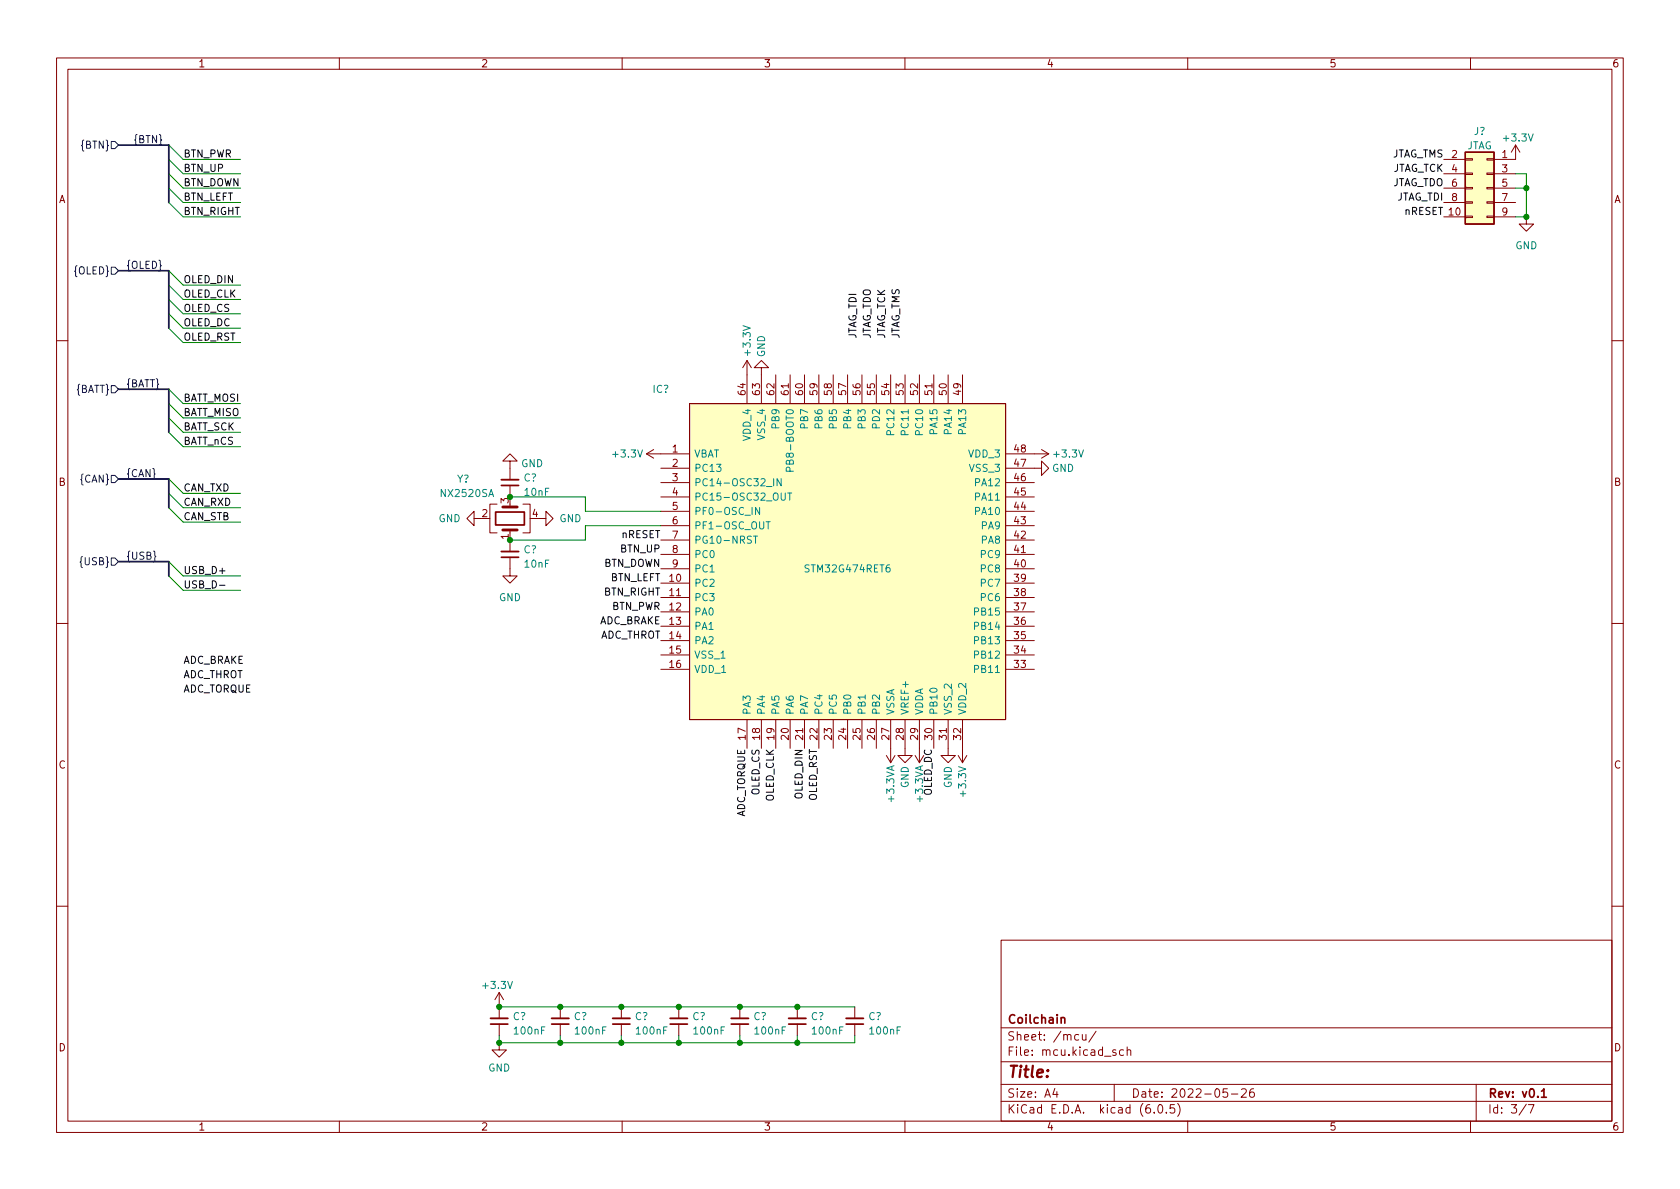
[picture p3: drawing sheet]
<svg xmlns="http://www.w3.org/2000/svg" width="297mm" height="210mm" viewBox="0 0 297 210" stroke-linecap="round" stroke-linejoin="round" font-family="sans-serif">
<g fill="none" stroke="#840000" stroke-width=".18">
<path d="M10 10.2h277v190.1h-277zM12 12.2h273v186.1h-273zM60 10.2v2M110 10.2v2M160 10.2v2M210 10.2v2M260 10.2v2M255.3 28.2h3.8M255.3 38.3h3.8M255.3 30.7h3.8M255.3 33.3h3.8M255.3 35.8h3.8"/>
<path d="M259.1 38.2h1.2v.3h-1.2zM259.1 35.7h1.2v.2h-1.2zM259.1 33.1h1.2v.3h-1.2zM259.1 30.6h1.2v.3h-1.2zM259.1 28.1h1.2v.2h-1.2zM262.9 38.2h1.3v.3h-1.3zM262.9 35.7h1.3v.2h-1.3zM262.9 33.1h1.3v.3h-1.3zM262.9 30.6h1.3v.3h-1.3zM262.9 28.1h1.3v.2h-1.3zM264.2 38.3h3.8M264.2 30.7h3.8"/>
<path d="M264.2 33.3h3.8M264.2 35.8h3.8M268 25.6l.7 1.3M268 25.6v2.6h-3.8M268 25.6l-.8 1.3M269.9 38.3v1.3h-1.3l1.3 1.3 1.2-1.3h-1.2M10 60.2h2M115.6 79.5l-1.3 .8M121.9 71.4h55.9v55.8h-55.9zM132.1 63.7v7.7M132.1 63.7l-.8 1.3M132.1 63.7l.7 1.3"/>
<path d="M134.6 65h1.3l-1.3-1.3-1.3 1.3h1.3v6.4M137.2 66.3v5.1M139.7 66.3v5.1M142.2 66.3v5.1M144.8 66.3v5.1M147.3 66.3v5.1M149.9 66.3v5.1M152.4 66.3v5.1M154.9 66.3v5.1M157.5 66.3v5.1M160 66.3v5.1M162.6 66.3v5.1"/>
<path d="M165.1 66.3v5.1M167.6 66.3v5.1M170.2 66.3v5.1M184.1 79.5l1.3 .8M285 60.2h2M83.8 91.7v-1.3l-1.3 1.3 1.3 1.3v-1.3h1.3M87.9 89.1h-1.3v5.1h1.3M90.2 81.5h1.2l-1.2-1.2-1.3 1.2h1.3v3.3M90.2 98.5v3.3h1.2l-1.2 1.3-1.3-1.3h1.3M90.2 85.8v2.1M90.2 89.1v.6M90.2 93.7v.5"/>
<path d="M90.2 95.5v2M92.5 89.1h1.2v5.1h-1.2M95.2 91.7h1.3v-1.3l1.3 1.3-1.3 1.3v-1.3M114.3 80.3h7.6M114.3 80.3l1.3 .7M116.8 82.8h5.1M116.8 85.3h5.1M116.8 87.9h5.1M116.8 98h5.1M116.8 95.5h5.1M116.8 93h5.1M116.8 90.4h5.1"/>
<path d="M177.8 82.8h6.3v-1.3l1.3 1.3-1.3 1.3v-1.3M177.8 80.3h7.6M177.8 85.3h5.1M177.8 87.9h5.1M177.8 98h5.1M177.8 95.5h5.1M177.8 93h5.1M177.8 90.4h5.1M185.4 80.3l-1.3 .7M10 110.2h2M116.8 103.1h5.1M116.8 105.7h5.1"/>
<path d="M116.8 108.2h5.1M116.8 110.7h5.1M116.8 113.3h5.1M116.8 115.8h5.1M116.8 118.4h5.1M116.8 100.6h5.1M177.8 103.1h5.1M177.8 105.7h5.1M177.8 108.2h5.1M177.8 110.7h5.1M177.8 113.3h5.1M177.8 115.8h5.1"/>
<path d="M177.8 118.4h5.1M177.8 100.6h5.1M285 110.2h2M132.1 127.2v5.1M134.6 127.2v5.1M137.2 127.2v5.1M139.7 127.2v5.1M142.2 127.2v5.1M144.8 127.2v5.1M147.3 127.2v5.1M149.9 127.2v5.1M152.4 127.2v5.1"/>
<path d="M154.9 127.2v5.1M156.7 133.6l.8 1.3M157.5 127.2v7.7M158.2 133.6l-.7 1.3M160 127.2v6.4h1.3l-1.3 1.3-1.3-1.3h1.3M161.8 133.6l.8 1.3M162.6 127.2v7.7M163.3 133.6l-.7 1.3M165.1 127.2v5.1M167.6 127.2v6.4h1.3l-1.3 1.3-1.2-1.3h1.2M169.4 133.6l.8 1.3M170.2 127.2v7.7"/>
<path d="M170.9 133.6l-.7 1.3M10 160.2h2M88.3 175.5l-.8 1.3M88.3 175.5v4.6M88.3 175.5l.7 1.3M99.1 178v2.1M109.9 178v2.1M120 178v2.1M130.8 178v2.1M141 178v2.1M151.1 178v2.1M177 166.3h108v32h-108z"/>
<path d="M285 160.2h2M60 198.3v2M88.3 184.4v1.3h1.2l-1.2 1.2-1.3-1.2h1.3M88.3 181.1v2M99.1 181.1v2M109.9 181.1v2M110 198.3v2M120 181.1v2M130.8 181.1v2M141 181.1v2M151.1 181.1v2M160 198.3v2"/>
<path d="M177 194.8h108M177 191.8h108M177 187.8h108M177 181.8h108M186.5 192.5l-.4 1h1M186.9 193v1M190.7 183l-.4-.1-.3 .3v.4l.1 .3h.6M191.4 182.9v1h.4l.2-.1M192 182.9v1M193.8 182.4l-1.3 1.9M197 191.8v3M197.3 185.7l-.4-.1-.2 .2 .1 .3 .5 .1v.4h-.6"/>
<path d="M198.6 185.7l-.4-.1-.3 .3v.4l.2 .3h.5M199.3 185.8l.2-.2 .4 .1v.9M199.3 185.1v1.5M204.1 196.7v.1M204.9 195.4l.2-.1a.81 .81 0 0 1 .6 .7 .81 .81 0 0 1-.3 .8h-.2a.81 .81 0 0 1-.6-.6 .81 .81 0 0 1 .3-.8zM206.2 196.7v.1M207.6 195.3h-.7v.7l.2-.1 .5 .1 .1 .2-.1 .5-.2 .1-.5-.1M208.2 195.1a1.72 1.72 0 0 1 0 2.3M210 198.3v2M217 192.5h-.7l-.1 .7 .2-.1 .5 .1 .2 .2-.1 .5-.2 .1-.6-.1M217.7 193.5h1.2M219.5 192.7l.6-.2 .2 .2 .1 .3-1 1h1"/>
<path d="M221.6 192.5a.59 .59 0 0 0-.7 .7v.5l.2 .3h.4l.2-.1 .1-.5-.2-.2-.4-.1-.3 .3M260 198.3v2M261 191.8v6.5M269.9 195.3l-1.3 1.9M270.2 195.3h1l-.6 1.5"/>
</g>
<g fill="none" stroke="#840000" stroke-width=".3">
<path d="M87.6 90.5h5.1v2.3h-5.1zM88.6 85.8h3.1M88.6 98.5h3.1M86.7 181.1h3.1M97.5 181.1h3.1M108.3 181.1h3.1M118.5 181.1h3M129.3 181.1h3M139.4 181.1h3.1M149.6 181.1h3.1M187.6 180.1l.2-.2 .4 .1 .1 .9M272.6 193l.4-.5v1.5"/>
<path d="M272.6 194h.8"/>
</g>
<path d="M88.6 84.8h3.1M88.6 97.5h3.1M86.7 180.1h3.1M97.5 180.1h3.1M108.3 180.1h3.1M118.5 180.1h3M129.3 180.1h3M139.4 180.1h3.1M149.6 180.1h3.1" fill="none" stroke="#840000" stroke-width=".33"/>
<g fill="#ffffc2" stroke="#ffffc2" stroke-width=".18">
<path d="M259.1 26.9h5.1v12.7h-5.1z"/>
<path d="M121.9 71.4h55.9v55.8h-55.9z"/>
</g>
<path d="M259.1 26.9h5.1v12.7h-5.1z" fill="none" stroke="#840000" stroke-width=".25"/>
<path d="M133.2 94.8h.7M133.6 94.8v1.3M134.3 89.7v1.3l-.7-1.3v1.3M135.5 92.3h.7M135.8 92.3v1.2M136.8 84.6v1.3M138.1 84.6v1.3l-.7-1.3v1.3M138.1 87.2v1l.3 .3 .3-.1 .1-.2v-1M139.3 87.2h.7M139.6 87.2v1.3M139.7 83.3l-.1-.6-.2-.1-.3 .1-.1 .6h1.3" fill="none" stroke="#008484" stroke-width=".18"/>
<path d="M88.9 93.7h2.5M88.9 89.7h2.5" fill="none" stroke="#840000" stroke-width=".51"/>
<path d="M19.7 25h.6l.7 .6-.7 .7h-.6zM19.7 47.2h.6l.7 .7-.7 .6h-.6zM19.7 68.2h.6l.7 .6-.7 .7h-.6zM19.7 84.1h.6l.7 .6-.7 .6h-.6zM19.7 98.7h.6l.7 .6-.7 .6h-.6z" fill="none" stroke="#000084" stroke-width=".18"/>
<path d="M38.8 103.5h1" fill="none" stroke="#000" stroke-width=".18"/>
<path d="M21 25.6h8.8v10.2M21 47.9h8.8v10.1M21 68.8h8.8v7.6M21 84.7h8.8v5.1M21 99.3h8.8v2.5" fill="none" stroke="#000084" stroke-width=".3"/>
<g fill="none" stroke="#008400" stroke-width=".18">
<path d="M29.8 28.2l2.6 2.5h10.1M29.8 30.7l2.6 2.6h10.1M29.8 35.8l2.6 2.5h10.1M29.8 25.6l2.6 2.6h10.1M29.8 33.3l2.6 2.5h10.1M268 30.7h1.9v7.6h-1.9M268 33.3h1.9M29.8 58l2.6 2.6h10.1M29.8 47.9l2.6 2.5h10.1M29.8 50.4l2.6 2.6h10.1M29.8 55.5l2.6 2.5h10.1M29.8 53l2.6 2.5h10.1"/>
<path d="M29.8 76.4l2.6 2.6h10.1M29.8 73.9l2.6 2.5h10.1M29.8 71.4l2.6 2.5h10.1M29.8 68.8l2.6 2.6h10.1M29.8 89.8l2.6 2.5h10.1M29.8 99.3l2.6 2.5h10.1M29.8 84.7l2.6 2.5h10.1M29.8 87.2l2.6 2.6h10.1M90.2 87.9h13.3v2.5h13.3M116.8 93h-13.3v2.5h-13.3M29.8 101.8l2.6 2.6h10.1M88.3 178h62.8"/>
<path d="M88.3 183.1v1.3h62.8v-1.3M99.1 183.1v1.3M109.9 183.1v1.3M120 183.1v1.3M130.8 183.1v1.3M141 183.1v1.3"/>
</g>
<g fill="#008400" stroke="#008400" stroke-width=".18">
<circle cx="90.2" cy="87.9" r=".46"/>
<circle cx="90.2" cy="95.5" r=".46"/>
<circle cx="109.9" cy="178" r=".46"/>
<circle cx="109.9" cy="184.4" r=".46"/>
<circle cx="120" cy="178" r=".46"/>
<circle cx="120" cy="184.4" r=".46"/>
<circle cx="141" cy="184.4" r=".46"/>
<circle cx="130.8" cy="178" r=".46"/>
<circle cx="130.8" cy="184.4" r=".46"/>
<circle cx="99.1" cy="178" r=".46"/>
<circle cx="99.1" cy="184.4" r=".46"/>
<circle cx="141" cy="178" r=".46"/>
<circle cx="88.3" cy="184.4" r=".46"/>
<circle cx="88.3" cy="178" r=".46"/>
<circle cx="269.9" cy="33.3" r=".46"/>
<circle cx="269.9" cy="38.3" r=".46"/>
</g>
<text font-size="2.8" fill="#840000" x="178" y="190.6">Title:</text>
<g font-size="2.1" fill="#840000">
<text x="178" y="184">Sheet: /mcu/</text>
<text x="178" y="181">Coilchain</text>
<text x="178" y="186.7">File: mcu.kicad_sch</text>
<text x="178" y="196.9">KiCad E.D.A. kicad (6.0.5)</text>
<text x="178" y="194.1">Size: A4</text>
<text x="200" y="194.1">Date: 2022-05-26</text>
<text x="263" y="194.1">Rev: v0.1</text>
<text x="263" y="196.9">Id: 3/7</text>
</g>
<g font-size="1.8" fill="#840000">
<text x="35" y="11.9">1</text>
<text x="85" y="11.9">2</text>
<text x="135" y="11.9">3</text>
<text x="185" y="11.9">4</text>
<text x="235" y="11.9">5</text>
<text x="285" y="11.9">6</text>
<text x="256.7" y="27.9">2</text>
<text x="265.6" y="27.9">1</text>
<text x="10.3" y="35.9">A</text>
<text x="256.7" y="30.5">4</text>
<text x="256.7" y="33">6</text>
<text x="256.7" y="35.6">8</text>
<text x="265.6" y="30.5">3</text>
<text x="265.6" y="33">5</text>
<text x="265.6" y="35.6">7</text>
<text x="285.3" y="35.9">A</text>
<text x="265.6" y="38.1">9</text>
<text x="131.8" y="69.8" transform="rotate(-90 131.8 69.8)">64</text>
<text x="134.4" y="69.8" transform="rotate(-90 134.4 69.8)">63</text>
<text x="136.9" y="69.8" transform="rotate(-90 136.9 69.8)">62</text>
<text x="139.4" y="69.8" transform="rotate(-90 139.4 69.8)">61</text>
<text x="142" y="69.8" transform="rotate(-90 142 69.8)">60</text>
<text x="144.5" y="69.8" transform="rotate(-90 144.5 69.8)">59</text>
<text x="147.1" y="69.8" transform="rotate(-90 147.1 69.8)">58</text>
<text x="149.6" y="69.8" transform="rotate(-90 149.6 69.8)">57</text>
<text x="152.1" y="69.8" transform="rotate(-90 152.1 69.8)">56</text>
<text x="154.7" y="69.8" transform="rotate(-90 154.7 69.8)">55</text>
<text x="157.2" y="69.8" transform="rotate(-90 157.2 69.8)">54</text>
<text x="159.8" y="69.8" transform="rotate(-90 159.8 69.8)">53</text>
<text x="162.3" y="69.8" transform="rotate(-90 162.3 69.8)">52</text>
<text x="164.8" y="69.8" transform="rotate(-90 164.8 69.8)">51</text>
<text x="167.4" y="69.8" transform="rotate(-90 167.4 69.8)">50</text>
<text x="169.9" y="69.8" transform="rotate(-90 169.9 69.8)">49</text>
<text x="118.9" y="80">1</text>
<text x="118.9" y="82.5">2</text>
<text x="179.4" y="82.5">47</text>
<text x="179.4" y="80">48</text>
<text x="10.3" y="85.9">B</text>
<text x="89.9" y="89" transform="rotate(-90 89.9 89)">3</text>
<text x="118.9" y="85.1">3</text>
<text x="118.9" y="87.6">4</text>
<text x="179.4" y="87.6">45</text>
<text x="179.4" y="85.1">46</text>
<text x="285.3" y="85.9">B</text>
<text x="85.2" y="91.4">2</text>
<text x="89.9" y="95.4" transform="rotate(-90 89.9 95.4)">1</text>
<text x="94.1" y="91.4">4</text>
<text x="118.9" y="90.2">5</text>
<text x="118.9" y="92.7">6</text>
<text x="118.9" y="95.2">7</text>
<text x="179.4" y="95.2">42</text>
<text x="179.4" y="92.7">43</text>
<text x="179.4" y="90.2">44</text>
<text x="118.9" y="97.8">8</text>
<text x="118.9" y="100.3">9</text>
<text x="179.4" y="100.3">40</text>
<text x="179.4" y="97.8">41</text>
<text x="118.4" y="102.9">10</text>
<text x="118.4" y="105.4">11</text>
<text x="118.4" y="107.9">12</text>
<text x="179.4" y="107.9">37</text>
<text x="179.4" y="105.4">38</text>
<text x="179.4" y="102.9">39</text>
<text x="118.4" y="110.5">13</text>
<text x="118.4" y="113">14</text>
<text x="179.4" y="113">35</text>
<text x="179.4" y="110.5">36</text>
<text x="118.4" y="115.6">15</text>
<text x="118.4" y="118.1">16</text>
<text x="179.4" y="118.1">33</text>
<text x="179.4" y="115.6">34</text>
<text x="131.8" y="130.8" transform="rotate(-90 131.8 130.8)">17</text>
<text x="134.4" y="130.8" transform="rotate(-90 134.4 130.8)">18</text>
<text x="136.9" y="130.8" transform="rotate(-90 136.9 130.8)">19</text>
<text x="139.4" y="130.8" transform="rotate(-90 139.4 130.8)">20</text>
<text x="142" y="130.8" transform="rotate(-90 142 130.8)">21</text>
<text x="144.5" y="130.8" transform="rotate(-90 144.5 130.8)">22</text>
<text x="147.1" y="130.8" transform="rotate(-90 147.1 130.8)">23</text>
<text x="149.6" y="130.8" transform="rotate(-90 149.6 130.8)">24</text>
<text x="152.1" y="130.8" transform="rotate(-90 152.1 130.8)">25</text>
<text x="154.7" y="130.8" transform="rotate(-90 154.7 130.8)">26</text>
<text x="157.2" y="130.8" transform="rotate(-90 157.2 130.8)">27</text>
<text x="159.8" y="130.8" transform="rotate(-90 159.8 130.8)">28</text>
<text x="162.3" y="130.8" transform="rotate(-90 162.3 130.8)">29</text>
<text x="164.8" y="130.8" transform="rotate(-90 164.8 130.8)">30</text>
<text x="167.4" y="130.8" transform="rotate(-90 167.4 130.8)">31</text>
<text x="169.9" y="130.8" transform="rotate(-90 169.9 130.8)">32</text>
<text x="10.3" y="135.9">C</text>
<text x="285.3" y="135.9">C</text>
<text x="10.3" y="185.9">D</text>
<text x="285.3" y="185.9">D</text>
<text x="35" y="199.9">1</text>
<text x="85" y="199.9">2</text>
<text x="135" y="199.9">3</text>
<text x="185" y="199.9">4</text>
<text x="235" y="199.9">5</text>
<text x="285" y="199.9">6</text>
</g>
<g font-size="1.8" fill="#008484">
<text x="260.6" y="23.9">J?</text>
<text x="259.3" y="26.4">JTAG</text>
<text x="266" y="25">+3.3V</text>
<text x="267.9" y="44.1">GND</text>
<text x="132.7" y="62.7" transform="rotate(-90 132.7 62.7)">+3.3V</text>
<text x="135.3" y="63.2" transform="rotate(-90 135.3 63.2)">GND</text>
<text x="115.4" y="69.5">IC?</text>
<text x="132.7" y="77.8" transform="rotate(-90 132.7 77.8)">VDD_4</text>
<text x="135.3" y="77.6" transform="rotate(-90 135.3 77.6)">VSS_4</text>
<text x="137.8" y="75.6" transform="rotate(-90 137.8 75.6)">PB9</text>
<text x="142.9" y="75.6" transform="rotate(-90 142.9 75.6)">PB7</text>
<text x="145.4" y="75.6" transform="rotate(-90 145.4 75.6)">PB6</text>
<text x="148" y="75.6" transform="rotate(-90 148 75.6)">PB5</text>
<text x="150.5" y="75.6" transform="rotate(-90 150.5 75.6)">PB4</text>
<text x="153" y="75.6" transform="rotate(-90 153 75.6)">PB3</text>
<text x="155.6" y="75.6" transform="rotate(-90 155.6 75.6)">PD2</text>
<text x="158.1" y="76.6" transform="rotate(-90 158.1 76.6)">PC12</text>
<text x="160.7" y="76.6" transform="rotate(-90 160.7 76.6)">PC11</text>
<text x="163.2" y="76.6" transform="rotate(-90 163.2 76.6)">PC10</text>
<text x="165.7" y="76.6" transform="rotate(-90 165.7 76.6)">PA15</text>
<text x="168.3" y="76.6" transform="rotate(-90 168.3 76.6)">PA14</text>
<text x="170.8" y="76.6" transform="rotate(-90 170.8 76.6)">PA13</text>
<text x="92.1" y="82.6">GND</text>
<text x="108.5" y="80.9">+3.3V</text>
<text x="122.7" y="80.9">VBAT</text>
<text x="122.7" y="83.4">PC13</text>
<text x="140.3" y="82.3" transform="rotate(-90 140.3 82.3)">PB8-BOOT0</text>
<text x="171.3" y="80.9">VDD_3</text>
<text x="171.5" y="83.4">VSS_3</text>
<text x="186" y="83.4">GND</text>
<text x="186.5" y="80.9">+3.3V</text>
<text x="78.1" y="87.9">NX2520SA</text>
<text x="80.8" y="85.3">Y?</text>
<text x="92.6" y="85.1">C?</text>
<text x="92.8" y="87.7">10nF</text>
<text x="122.7" y="86">PC14-OSC32_IN</text>
<text x="122.7" y="88.5">PC15-OSC32_OUT</text>
<text x="172.6" y="88.5">PA11</text>
<text x="172.6" y="86">PA12</text>
<text x="77.5" y="92.3">GND</text>
<text x="98.9" y="92.3">GND</text>
<text x="122.7" y="91.1">PF0-OSC_IN</text>
<text x="122.7" y="93.6">PF1-OSC_OUT</text>
<text x="172.6" y="91.1">PA10</text>
<text x="173.6" y="93.6">PA9</text>
<text x="92.6" y="97.8">C?</text>
<text x="92.8" y="100.4">10nF</text>
<text x="122.7" y="96.1">PG10-NRST</text>
<text x="122.7" y="98.7">PC0</text>
<text x="122.7" y="101.2">PC1</text>
<text x="142.6" y="101.2">STM32G474RET6</text>
<text x="173.6" y="101.2">PC8</text>
<text x="173.6" y="98.7">PC9</text>
<text x="173.6" y="96.1">PA8</text>
<text x="88.2" y="106.3">GND</text>
<text x="122.7" y="103.8">PC2</text>
<text x="122.7" y="106.3">PC3</text>
<text x="173.6" y="106.3">PC6</text>
<text x="173.6" y="103.8">PC7</text>
<text x="122.7" y="108.8">PA0</text>
<text x="122.7" y="111.4">PA1</text>
<text x="122.7" y="113.9">PA2</text>
<text x="172.6" y="113.9">PB13</text>
<text x="172.6" y="111.4">PB14</text>
<text x="172.6" y="108.8">PB15</text>
<text x="122.7" y="116.5">VSS_1</text>
<text x="122.7" y="119">VDD_1</text>
<text x="172.6" y="119">PB11</text>
<text x="172.6" y="116.5">PB12</text>
<text x="132.7" y="126.5" transform="rotate(-90 132.7 126.5)">PA3</text>
<text x="135.3" y="126.5" transform="rotate(-90 135.3 126.5)">PA4</text>
<text x="137.8" y="126.5" transform="rotate(-90 137.8 126.5)">PA5</text>
<text x="140.3" y="126.5" transform="rotate(-90 140.3 126.5)">PA6</text>
<text x="142.9" y="126.5" transform="rotate(-90 142.9 126.5)">PA7</text>
<text x="145.4" y="126.5" transform="rotate(-90 145.4 126.5)">PC4</text>
<text x="148" y="126.5" transform="rotate(-90 148 126.5)">PC5</text>
<text x="150.5" y="126.5" transform="rotate(-90 150.5 126.5)">PB0</text>
<text x="153" y="126.5" transform="rotate(-90 153 126.5)">PB1</text>
<text x="155.6" y="126.5" transform="rotate(-90 155.6 126.5)">PB2</text>
<text x="158.1" y="126.5" transform="rotate(-90 158.1 126.5)">VSSA</text>
<text x="160.7" y="126.5" transform="rotate(-90 160.7 126.5)">VREF+</text>
<text x="163.2" y="126.5" transform="rotate(-90 163.2 126.5)">VDDA</text>
<text x="165.7" y="126.5" transform="rotate(-90 165.7 126.5)">PB10</text>
<text x="168.3" y="126.5" transform="rotate(-90 168.3 126.5)">VSS_2</text>
<text x="170.8" y="126.5" transform="rotate(-90 170.8 126.5)">VDD_2</text>
<text x="158.1" y="141.7" transform="rotate(-90 158.1 141.7)">+3.3VA</text>
<text x="160.7" y="139.4" transform="rotate(-90 160.7 139.4)">GND</text>
<text x="163.2" y="141.7" transform="rotate(-90 163.2 141.7)">+3.3VA</text>
<text x="168.3" y="139.4" transform="rotate(-90 168.3 139.4)">GND</text>
<text x="170.8" y="140.6" transform="rotate(-90 170.8 140.6)">+3.3V</text>
<text x="85.5" y="174.9">+3.3V</text>
<text x="90.7" y="180.4">C?</text>
<text x="91" y="182.9">100nF</text>
<text x="101.5" y="180.4">C?</text>
<text x="101.8" y="182.9">100nF</text>
<text x="112.3" y="180.4">C?</text>
<text x="112.6" y="182.9">100nF</text>
<text x="122.4" y="180.4">C?</text>
<text x="122.8" y="182.9">100nF</text>
<text x="133.2" y="180.4">C?</text>
<text x="133.6" y="182.9">100nF</text>
<text x="143.4" y="180.4">C?</text>
<text x="143.8" y="182.9">100nF</text>
<text x="153.5" y="180.4">C?</text>
<text x="153.9" y="182.9">100nF</text>
<text x="86.3" y="189.5">GND</text>
</g>
<g font-size="1.8" fill="#000084">
<text x="14.5" y="26.3">{BTN}</text>
<text x="23.5" y="25.3">{BTN}</text>
<text x="22.2" y="47.5">{OLED}</text>
<text x="13.2" y="48.5">{OLED}</text>
<text x="13.4" y="69.5">{BATT}</text>
<text x="22.2" y="68.5">{BATT}</text>
<text x="14.3" y="85.3">{CAN}</text>
<text x="22.2" y="84.4">{CAN}</text>
<text x="14.4" y="99.9">{USB}</text>
<text x="22.2" y="99">{USB}</text>
</g>
<g font-size="1.8">
<text x="32.4" y="27.8">BTN_PWR</text>
<text x="245.8" y="27.8">JTAG_TMS</text>
<text x="32.4" y="32.9">BTN_DOWN</text>
<text x="32.4" y="30.4">BTN_UP</text>
<text x="32.4" y="35.5">BTN_LEFT</text>
<text x="245.8" y="32.9">JTAG_TDO</text>
<text x="245.9" y="30.4">JTAG_TCK</text>
<text x="246.7" y="35.5">JTAG_TDI</text>
<text x="32.4" y="38">BTN_RIGHT</text>
<text x="248.3" y="38">nRESET 10</text>
<text x="32.4" y="52.6">OLED_CLK</text>
<text x="32.4" y="50.1">OLED_DIN</text>
<text x="32.4" y="57.7">OLED_DC</text>
<text x="32.4" y="55.1">OLED_CS</text>
<text x="151.4" y="59.9" transform="rotate(-90 151.4 59.9)">JTAG_TDI</text>
<text x="154" y="59.9" transform="rotate(-90 154 59.9)">JTAG_TDO</text>
<text x="156.5" y="59.9" transform="rotate(-90 156.5 59.9)">JTAG_TCK</text>
<text x="159" y="59.9" transform="rotate(-90 159 59.9)">JTAG_TMS</text>
<text x="32.4" y="60.2">OLED_RST</text>
<text x="32.4" y="71">BATT_MOSI</text>
<text x="32.4" y="76.1">BATT_SCK</text>
<text x="32.4" y="73.6">BATT_MISO</text>
<text x="32.4" y="78.6">BATT_nCS</text>
<text x="32.4" y="86.9">CAN_TXD</text>
<text x="32.4" y="89.4">CAN_RXD</text>
<text x="32.4" y="92">CAN_STB</text>
<text x="109.9" y="95.1">nRESET</text>
<text x="32.4" y="101.5">USB_D+</text>
<text x="106.6" y="100.2">BTN_DOWN</text>
<text x="109.8" y="97.7">BTN_UP</text>
<text x="32.4" y="104">USB_D-</text>
<text x="106.7" y="105.3">BTN_RIGHT</text>
<text x="107.8" y="102.8">BTN_LEFT</text>
<text x="108.1" y="107.8">BTN_PWR</text>
<text x="105.7" y="110.4">ADC_BRAKE</text>
<text x="105.9" y="112.9">ADC_THROT</text>
<text x="32.4" y="117.4">ADC_BRAKE</text>
<text x="32.4" y="119.9">ADC_THROT</text>
<text x="32.4" y="122.5">ADC_TORQUE</text>
<text x="134.3" y="140.7" transform="rotate(-90 134.3 140.7)">OLED_CS</text>
<text x="136.8" y="141.9" transform="rotate(-90 136.8 141.9)">OLED_CLK</text>
<text x="141.9" y="141.3" transform="rotate(-90 141.9 141.3)">OLED_DIN</text>
<text x="144.4" y="141.8" transform="rotate(-90 144.4 141.8)">OLED_RST</text>
<text x="164.8" y="140.8" transform="rotate(-90 164.8 140.8)">OLED_DC</text>
<text x="131.7" y="144.7" transform="rotate(-90 131.7 144.7)">ADC_TORQUE</text>
</g>
</svg>
